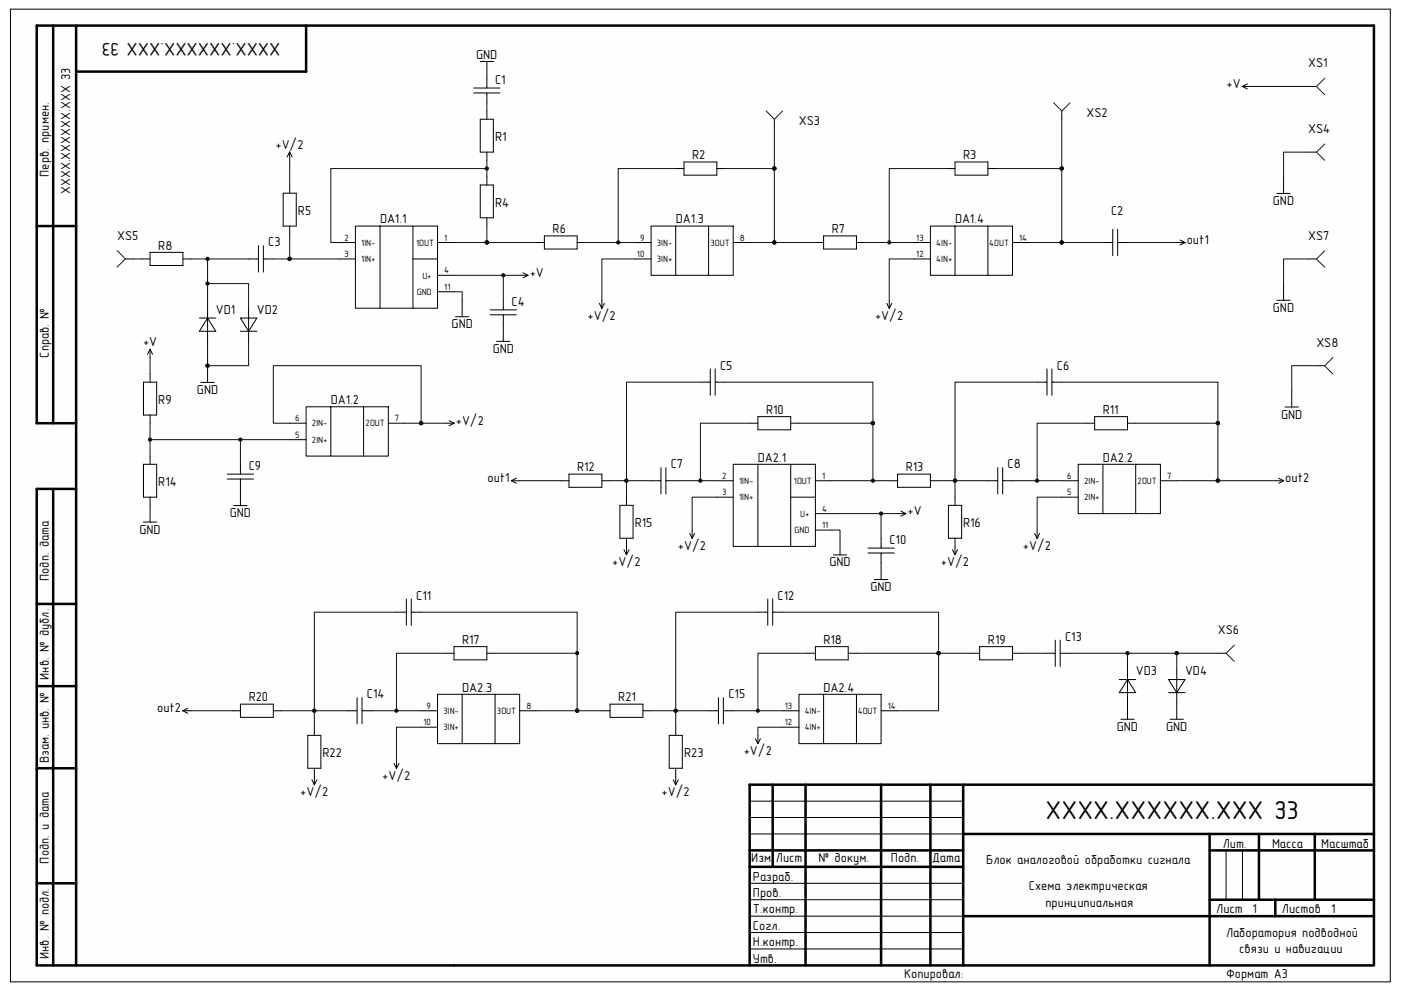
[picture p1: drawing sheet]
<svg xmlns="http://www.w3.org/2000/svg" width="420mm" height="297mm" viewBox="0 0 420 297" stroke-linecap="round" stroke-linejoin="round" font-family="sans-serif">
<path d="M3.1 2.8h413.7v291.4h-413.7z" fill="#fefefe"/>
<g fill="none" stroke="#000" stroke-width=".75">
<path d="M15.9 7.7v119.1M22.8 7.7v281.6h201.9M91.8 7.7v13.8h-69M11 67.8h11.8M22.8 126.8h-11.8v-119.1h400.9v227.5M15.9 146.5v142.8M22.8 146.5h-11.8v142.8h11.8M11 181h11.8M11 205.6h11.8M11 230.2h11.8M231.6 235.2v24.6M241.5 235.2v54.1"/>
<path d="M264.1 235.2v54.1M278.9 235.2v54.1M288.8 235.2h123.1v54.1h-123.1zM288.8 235.2h-64.1v54.1h64.1M224.7 254.9h64.1M224.7 259.8h64.1M288.8 249.9h123.1M362.6 249.9v39.4M362.6 254.9h49.3M377.4 249.9v19.7M394.2 249.9v19.7M11 264.7h11.8"/>
<path d="M288.8 274.6h123.1M362.6 269.6h49.3M382.3 269.6v5"/>
</g>
<g fill="none" stroke="#000" stroke-width=".3">
<path d="M3.1 2.7h413.7v291.6h-413.7zM144 18.4h4M146 18.4v8M142 26.4h7.9M142 27.9h7.9M144 35.7h3.9v9.9h-3.9zM146 27.9v2.9M146 33.3v2.4M232.1 35.7v2.5M318.3 33.3v2.4M372.4 25.9h2.5M372.4 25.9l1.5 .8"/>
<path d="M373.9 25.2l-1.5 .7M392.2 25.9h2.5M84.9 57.9h3.9v9.9h-3.9zM86.8 45.5v2.5M86.8 55.4v2.5M86.8 45.5l-.7 1.5M86.8 45.5l.8 1.5M144 55.4h3.9v9.9h-3.9zM146 45.6v2.4M146 53v2.4M202.6 50.5h2.4M205 48.5h9.9v4h-9.9z"/>
<path d="M214.9 50.5h2.5M283.8 50.5h2.5M286.3 48.5h9.9v4h-9.9zM296.2 50.5h2.4M382.8 58h4M384.8 53v5M392.2 45.6h2.5M37.6 77.6h2.5M42.5 77.6h2.5M45 75.6h9.8v4h-9.8zM54.8 77.6h2.5M74.5 77.6h3"/>
<path d="M77.5 73.7v7.8M79 77.6h2.9M79 73.7v7.8M86.8 67.8v2.4M101.6 72.7h5M101.6 77.6h5M106.6 67.8h7.3v24.6h-7.3zM113.9 67.8h9.9M123.8 67.8h7.4v24.6h-7.4zM123.8 77.6h7.4M131.2 72.7h4.9M146 65.3v2.5"/>
<path d="M160.7 72.7h2.5M163.2 70.7h9.8v3.9h-9.8zM173 72.7h2.5M190.3 72.7h4.9M190.3 77.6h4.9M195.2 67.8h7.4v14.7h-7.4zM202.6 67.8h9.8M212.4 67.8h7.4v14.7h-7.4zM219.8 72.7h4.9M244.4 72.7h2.5M246.9 70.7h9.9v3.9h-9.9zM256.8 72.7h2.4"/>
<path d="M274 72.7h4.9M274 77.6h4.9M278.9 67.8h7.4v14.7h-7.4zM286.3 67.8h9.9M296.2 67.8h7.3v14.7h-7.3zM303.5 72.7h5M330.6 72.7h3M333.6 68.7v7.9M335.1 72.7h2.9M335.1 68.7v7.9M352.8 72.7h2.5M353.8 71.9l1.5 .8"/>
<path d="M355.3 72.7l-1.5 .7M392.2 77.6h2.5M59.8 95.3h4.9M62.2 92.4v9.8M62.2 95.3l2.5 4h-4.9zM72.1 95.3h4.9l-2.5 4zM72.1 99.3h4.9M74.5 92.4v9.8M113.9 92.4h9.9M131.2 82.5h4.9M131.2 87.4h4.9M136.5 94.9h4.1"/>
<path d="M138.6 89.9v5M146.9 92.9h7.9M146.9 94.3h7.9M150.9 89.9v3M150.9 94.3v8M155.8 82.5h2.5M156.8 81.8l1.5 .7M158.3 82.5l-1.5 .8M179.7 90.9l.7 1.5M180.4 89.9v2.5M181.2 90.9l-.8 1.5M202.6 82.5h9.8"/>
<path d="M265.8 90.9l.8 1.5M266.6 89.9v2.5M267.3 90.9l-.7 1.5M286.3 82.5h9.9M382.8 90h4M384.8 85v5M43 114.5h4v9.9h-4zM45 104.7v2.5M45 112.1v2.4M45 104.7l-.8 1.5M45 104.7l.7 1.5M60.2 114.6h4"/>
<path d="M62.2 109.6v5M148.9 102.3h4M210 114.5h2.9M212.9 110.6v7.9M214.4 114.5h3M214.4 110.6v7.9M310.9 114.5h3M313.9 110.6v7.9M315.3 114.5h3M315.3 110.6v7.9M387.2 117v5M394.7 109.6h2.4"/>
<path d="M43 139.1h4v9.9h-4zM45 124.4v2.4M45 136.7v2.4M72.1 139.1v3M86.8 126.8h5M86.8 131.8h5M91.8 121.9h7.4v14.8h-7.4zM99.2 121.9h9.8M99.2 136.7h9.8M109 121.9h7.4v14.8h-7.4zM116.4 126.8h4.9M133.6 126.8h2.5"/>
<path d="M134.6 126.1l1.5 .7M136.1 126.8l-1.5 .8M219.8 139.1h7.4v24.7h-7.4zM224.7 126.8h2.5M227.2 139.1h9.8M227.2 124.9h9.8v3.9h-9.8zM237 139.1h7.4v24.7h-7.4zM237 126.8h2.5M323.2 139.1h7.4v14.8h-7.4zM325.7 126.8h2.5M328.2 124.9h9.8v3.9h-9.8zM330.6 139.1h9.9"/>
<path d="M338 126.8h2.5M340.5 139.1h7.4v14.8h-7.4zM385.2 122h4M43 156.5h4M45 149v7.5M68.1 142.1h7.9M68.1 143.6h7.9M70.1 151.5h4M72.1 143.6v7.9M153.3 144.1h2.5M153.3 144.1l1.5 .7M154.8 143.3l-1.5 .8"/>
<path d="M168.1 144.1h2.5M170.6 142.1h9.8v3.9h-9.8zM180.4 144.1h2.5M185.8 151.5h4v9.8h-4zM187.8 149v2.5M195.2 144.1h2.9M198.1 140.1v7.9M199.6 144.1h3M199.6 140.1v7.9M206.7 159.9l.8 1.5M207.5 158.9v2.5M208.2 159.9l-.7 1.5"/>
<path d="M214.9 149h4.9M214.9 144.1h4.9M237 149h7.4M244.4 144.1h5M244.4 153.9h5M244.4 158.9h5M266.6 144.1h2.5M269.1 142.1h9.8v3.9h-9.8zM269.1 153.9h2.5M270.1 153.2l1.5 .7M271.6 153.9l-1.5 .8M278.9 144.1h2.5"/>
<path d="M284.3 151.5h4v9.8h-4zM286.3 149v2.5M296.2 144.1h2.9M299.1 140.1v7.9M300.6 144.1h2.9M300.6 140.1v7.9M310.2 159.9l.7 1.5M310.9 158.9v2.5M311.7 159.9l-.8 1.5M318.3 149h4.9M318.3 144.1h4.9M330.6 153.9h9.9"/>
<path d="M347.9 144.1h4.9M382.3 144.1h2.5M383.3 143.3l1.5 .8M384.8 144.1l-1.5 .7M121.8 179.5v7.9M123.3 179.5v7.9M187.1 164.8l.7 1.5M187.8 161.3v5M188.6 164.8l-.8 1.5M227.2 163.8h9.8M230.2 179.5v7.9M231.6 179.5v7.9"/>
<path d="M249.8 166.3h4M251.8 161.3v5M260.2 164.3h7.9M260.2 165.7h7.9M262.1 173.7h4M264.1 161.3v3M264.1 165.7v8M285.6 164.8l.7 1.5M286.3 161.3v5M287.1 164.8l-.8 1.5M118.9 183.5h2.9M123.3 183.5h2.9"/>
<path d="M133.6 195.8h2.5M136.1 193.8h9.9v4h-9.9zM146 195.8h2.4M227.2 183.5h3M231.6 183.5h3M242 195.8h2.4M244.4 193.8h9.9v4h-9.9zM254.3 195.8h2.5M291.2 195.8h2.5M293.7 193.8h9.8v4h-9.8zM303.5 195.8h2.5M313.4 195.8h2.9"/>
<path d="M316.3 191.9v7.8M317.8 195.8h3M317.8 191.9v7.8M365.1 195.8h2.5M54.8 213h2.5M54.8 213l1.5 .8M56.3 212.3l-1.5 .7M69.6 213h2.5M72.1 211h9.8v4h-9.8zM81.9 213h2.5M94.2 217.9v2.5M104.1 213h3"/>
<path d="M107.1 209.1v7.8M108.5 213h3M108.5 209.1v7.8M126.2 213h5M126.2 217.9h5M131.2 208.1h7.4v14.8h-7.4zM138.6 208.1h9.8M148.4 208.1h7.4v14.8h-7.4zM155.8 213h4.9M180.4 213h2.5M182.9 211h9.8v4h-9.8zM192.7 213h2.5"/>
<path d="M202.6 217.9v2.5M212.4 213h3M215.4 209.1v7.8M216.9 213h2.9M216.9 209.1v7.8M234.6 213h4.9M234.6 217.9h4.9M239.5 208.1h7.4v14.8h-7.4zM246.9 208.1h9.9M256.8 208.1h7.3v14.8h-7.3zM264.1 213h5M335.5 203.7h5"/>
<path d="M336 215.6h4M338 200.7v14.9M338 203.7l2.5 3.9h-5zM350.3 203.7h5l-2.5 3.9zM350.3 207.6h5M350.8 215.6h4M352.8 200.7v14.9M92.3 220.4h3.9v9.8h-3.9zM93.5 233.7l.7 1.5M94.2 230.2v5M95 233.7l-.8 1.5M118.1 228.8l.8 1.5"/>
<path d="M118.9 227.8v2.5M119.6 228.8l-.7 1.5M138.6 222.9h9.8M200.6 220.4h3.9v9.8h-3.9zM201.8 233.7l.8 1.5M202.6 230.2v5M203.3 233.7l-.7 1.5M226.5 221.4l.7 1.5M227.2 220.4v2.5M228 221.4l-.8 1.5M246.9 222.9h9.9M224.7 249.9h64.1"/>
<path d="M224.7 245h64.1M224.7 240.1h64.1M367.6 254.9v14.7M372.5 254.9v14.7M224.7 279.5h64.1M224.7 274.6h64.1M224.7 269.6h64.1M224.7 264.7h64.1M224.7 284.4h64.1"/>
</g>
<g fill="none" stroke="#0e0e0e" stroke-width=".3">
<path d="M146 30.8v2.5M232.1 38.2v34.5M318.3 35.7v37M374.9 25.9h17.3M86.8 48v7.4M146 50.5h-46.8v22.2h2.4M146 48v5M202.6 50.5h-17.3v22.2M217.4 50.5h14.7M283.8 50.5h-17.2v22.2M298.6 50.5h19.7M392.2 45.6h-7.4v7.4"/>
<path d="M40.1 77.6h2.4M57.3 77.6h17.2M62.2 77.6v14.8M81.9 77.6h19.7M86.8 70.2v7.4M136.1 72.7h24.6M146 67.8v4.9M175.5 72.7h14.8M190.3 77.6h-9.9v12.3M224.7 72.7h19.7M259.2 72.7h14.8M274 77.6h-7.4v12.3"/>
<path d="M308.5 72.7h22.1M338 72.7h14.8M392.2 77.6h-7.4v7.4M62.2 85h12.3v7.4M136.1 87.4h2.5v2.5M136.1 82.5h19.7M150.9 82.5v7.4M45 107.2v4.9M62.2 102.2v7.4h12.3v-7.4M210 114.5h-22.2v34.5M217.4 114.5h44.3v12.3M310.9 114.5h-24.6v34.5"/>
<path d="M318.3 114.5h46.8v12.3M394.7 109.6h-7.5v7.4M45 126.8v9.9M45 131.8h41.8M72.1 131.8v7.3M86.8 126.8h-4.9v-17.2h44.3v17.2M121.3 126.8h12.3M224.7 126.8h-14.7v17.3M239.5 126.8h22.2M261.7 126.8v17.3M325.7 126.8h-14.8v17.3M340.5 126.8h24.6"/>
<path d="M365.1 126.8v17.3M155.8 144.1h12.3M182.9 144.1h12.3M202.6 144.1h12.3M214.9 149h-7.4v9.9M249.4 158.9h2.4v2.4M249.4 144.1h17.2M249.4 153.9h19.7M264.1 153.9v7.4M281.4 144.1h14.8M303.5 144.1h14.8M318.3 149h-7.4v9.9"/>
<path d="M352.8 144.1h29.5M118.9 183.5h-24.7v34.4M126.2 183.5h46.8v29.5M133.6 195.8h-14.7v17.2M148.4 195.8h24.6M227.2 183.5h-24.6v34.4M234.6 183.5h46.8v29.5h-12.3M242 195.8h-14.8v17.2M256.8 195.8h34.4M306 195.8h7.4M320.8 195.8h32M338 195.8v4.9"/>
<path d="M365.1 195.8h-12.3v4.9M57.3 213h12.3M84.4 213h19.7M111.5 213h14.7M126.2 217.9h-7.3v9.9M160.7 213h19.7M195.2 213h17.2M219.8 213h14.8M234.6 217.9h-7.4v2.5"/>
</g>
<g fill="#0e0e0e" stroke="#0e0e0e" stroke-width=".3">
<circle cx="45" cy="131.7" r=".48"/>
<circle cx="72.1" cy="131.7" r=".48"/>
<circle cx="126.2" cy="126.8" r=".48"/>
<circle cx="145.9" cy="50.5" r=".48"/>
<circle cx="150.9" cy="82.5" r=".48"/>
<circle cx="145.9" cy="72.7" r=".48"/>
<circle cx="185.3" cy="72.7" r=".48"/>
<circle cx="232.1" cy="72.7" r=".48"/>
<circle cx="266.6" cy="72.7" r=".48"/>
<circle cx="187.8" cy="144" r=".47"/>
<circle cx="210" cy="144" r=".48"/>
<circle cx="286.3" cy="144" r=".48"/>
<circle cx="261.7" cy="126.8" r=".48"/>
<circle cx="261.7" cy="144" r=".48"/>
<circle cx="310.9" cy="144" r=".48"/>
<circle cx="365.1" cy="126.8" r=".48"/>
<circle cx="94.2" cy="213" r=".47"/>
<circle cx="118.8" cy="213" r=".48"/>
<circle cx="202.6" cy="213" r=".48"/>
<circle cx="227.2" cy="213" r=".48"/>
<circle cx="281.4" cy="195.8" r=".48"/>
<circle cx="173" cy="195.8" r=".48"/>
<circle cx="173" cy="213" r=".48"/>
<circle cx="264.1" cy="153.9" r=".48"/>
<circle cx="318.3" cy="72.7" r=".47"/>
<circle cx="365.1" cy="144" r=".48"/>
<circle cx="318.3" cy="50.5" r=".48"/>
<circle cx="232.1" cy="50.5" r=".48"/>
<circle cx="86.8" cy="77.6" r=".48"/>
<circle cx="62.2" cy="77.6" r=".48"/>
<circle cx="62.2" cy="109.6" r=".48"/>
<circle cx="62.2" cy="85" r=".48"/>
<circle cx="338" cy="195.8" r=".48"/>
<circle cx="352.8" cy="195.8" r=".48"/>
</g>
<path d="M229.7 33.2l2.4 2.5 2.5-2.4M315.8 30.8l2.5 2.4M320.8 30.8l-2.5 2.5M397.2 23.4l-2.5 2.5 2.4 2.5M397.2 43.1l-2.5 2.5 2.4 2.4M35.2 75.1l2.4 2.5M37.6 77.6l-2.5 2.5M397.2 75.1l-2.5 2.5 2.4 2.5M397.1 109.6l2.5 2.5M399.6 107.2l-2.4 2.4M367.6 195.8l2.4 2.4M370.1 193.3l-2.5 2.5" fill="none" stroke="#1c1c1c" stroke-width=".3"/>
<text font-size="7.8" x="313.4" y="245.4">XXXX.ХХХХХХ.ХХХ З3</text>
<text font-size="5.5" x="84.1" y="12.7" transform="rotate(-180 84.1 12.7)">XXXX.ХХХХХХ.ХХХ З3</text>
<g font-size="3.9">
<text x="142.7" y="17.7">GND</text>
<text x="392.2" y="20.2">XS1</text>
<text x="148.4" y="25.1">C1</text>
<text x="367.7" y="26.4">+V</text>
<text x="325.7" y="35">XS2</text>
<text x="239.5" y="37.4">XS3</text>
<text x="392.2" y="39.9">XS4</text>
<text x="82.6" y="44.7">+V/2</text>
<text x="148.4" y="42.3">R1</text>
<text x="207.5" y="47.8">R2</text>
<text x="288.8" y="47.8">R3</text>
<text x="14.6" y="53" transform="rotate(-90 14.6 53)">Перв. примен.</text>
<text x="21" y="58.2" transform="rotate(-90 21 58.2)">XXXX.ХХХХХХ.ХХХ З3</text>
<text x="89.3" y="64.5">R5</text>
<text x="148.4" y="62">R4</text>
<text x="333.1" y="64.5">C2</text>
<text x="381.6" y="61.4">GND</text>
<text x="35.1" y="71.9">XS5</text>
<text x="113.9" y="67">DA1.1</text>
<text x="165.7" y="69.9">R6</text>
<text x="202.6" y="67">DA1.3</text>
<text x="249.4" y="69.9">R7</text>
<text x="286.3" y="67">DA1.4</text>
<text x="392.2" y="71.9">XS7</text>
<text x="47.5" y="74.8">R8</text>
<text x="80.4" y="73.8">C3</text>
<text x="355.8" y="73.2">out1</text>
<text x="158.8" y="83">+V</text>
<text x="64.7" y="94">VD1</text>
<text x="77" y="94">VD2</text>
<text x="153.3" y="91.6">C4</text>
<text x="176.2" y="95.9">+V/2</text>
<text x="262.3" y="95.9">+V/2</text>
<text x="381.6" y="93.4">GND</text>
<text x="135.4" y="98.4">GND</text>
<text x="14.6" y="107.1" transform="rotate(-90 14.6 107.1)">Справ. №</text>
<text x="42.9" y="103.8">+V</text>
<text x="147.7" y="105.7">GND</text>
<text x="394.6" y="103.9">XS8</text>
<text x="215.9" y="110.8">C5</text>
<text x="316.8" y="110.8">C6</text>
<text x="59.1" y="118.1">GND</text>
<text x="47.5" y="121.1">R9</text>
<text x="99.1" y="121.1">DA1.2</text>
<text x="229.7" y="124.1">R10</text>
<text x="330.6" y="124.1">R11</text>
<text x="384.1" y="125.4">GND</text>
<text x="136.7" y="127.3">+V/2</text>
<text x="74.6" y="140.8">C9</text>
<text x="173" y="141.3">R12</text>
<text x="201.1" y="140.3">C7</text>
<text x="227.2" y="138.3">DA2.1</text>
<text x="271.5" y="141.3">R13</text>
<text x="302.1" y="140.3">C8</text>
<text x="330.6" y="138.3">DA2.2</text>
<text x="47.5" y="145.8">R14</text>
<text x="146.1" y="144.5">out1</text>
<text x="385.3" y="144.5">out2</text>
<text x="68.9" y="155">GND</text>
<text x="272.1" y="154.4">+V</text>
<text x="41.8" y="159.9">GND</text>
<text x="190.3" y="158">R15</text>
<text x="288.8" y="158">R16</text>
<text x="203.2" y="164.8">+V/2</text>
<text x="266.6" y="163">C10</text>
<text x="306.7" y="164.8">+V/2</text>
<text x="183.6" y="169.7">+V/2</text>
<text x="248.6" y="169.8">GND</text>
<text x="282.1" y="169.7">+V/2</text>
<text x="14.6" y="174.1" transform="rotate(-90 14.6 174.1)">Подп. дата</text>
<text x="124.8" y="179.7">C11</text>
<text x="233.1" y="179.7">C12</text>
<text x="260.9" y="177.2">GND</text>
<text x="365.1" y="190.1">XS6</text>
<text x="138.6" y="193">R17</text>
<text x="246.9" y="193">R18</text>
<text x="296.2" y="193">R19</text>
<text x="319.3" y="192">C13</text>
<text x="14.6" y="203.7" transform="rotate(-90 14.6 203.7)">Инв. № дубл.</text>
<text x="340.5" y="202.4">VD3</text>
<text x="355.3" y="202.4">VD4</text>
<text x="110" y="209.3">C14</text>
<text x="138.6" y="207.3">DA2.3</text>
<text x="218.4" y="209.3">C15</text>
<text x="246.9" y="207.3">DA2.4</text>
<text x="47.1" y="213.5">out2</text>
<text x="74.6" y="210.2">R20</text>
<text x="185.3" y="210.2">R21</text>
<text x="334.8" y="219">GND</text>
<text x="349.6" y="219">GND</text>
<text x="96.7" y="227">R22</text>
<text x="205.1" y="227">R23</text>
<text x="223" y="226.4">+V/2</text>
<text x="14.6" y="228.8" transform="rotate(-90 14.6 228.8)">Взам. инв. №</text>
<text x="114.6" y="233.7">+V/2</text>
<text x="90" y="238.7">+V/2</text>
<text x="198.3" y="238.7">+V/2</text>
<text x="366.6" y="254.1">Лит.</text>
<text x="381.3" y="254.1">Масса</text>
<text x="396.1" y="254.1">Масштаб</text>
<text x="14.6" y="258.8" transform="rotate(-90 14.6 258.8)">Подп. и дата</text>
<text x="225.2" y="258.5">Изм</text>
<text x="225.7" y="263.9">Разраб.</text>
<text x="232.6" y="258.5">Лист</text>
<text x="245.4" y="258.5">№ докум.</text>
<text x="267.1" y="258.5">Подп.</text>
<text x="279.4" y="258.5">Дата</text>
<text x="295.7" y="259">Блок аналоговой обработки сигнала</text>
<text x="225.7" y="268.9">Пров.</text>
<text x="308.4" y="266.9">Схема электрическая</text>
<text x="225.7" y="273.8">Т.контр.</text>
<text x="313.4" y="271.8">принципиальная</text>
<text x="364.6" y="273.8">Лист</text>
<text x="375.5" y="273.8">1</text>
<text x="384.3" y="273.8">Листов</text>
<text x="399.1" y="273.8">1</text>
<text x="225.7" y="278.7">Согл.</text>
<text x="367.5" y="280.7">Лаборатория подводной</text>
<text x="14.6" y="287.4" transform="rotate(-90 14.6 287.4)">Инв. № подл.</text>
<text x="225.7" y="283.6">Н.контр.</text>
<text x="371.5" y="285.6">связи и навигации</text>
<text x="225.7" y="288.5">Утв.</text>
<text x="271" y="293">Копировал:</text>
<text x="367.5" y="293">Формат А3</text>
</g>
<g font-size="2.8">
<text x="103.3" y="72.1">2</text>
<text x="103.3" y="77">3</text>
<text x="108.3" y="73.6">1IN-</text>
<text x="124.8" y="73.6">1OUT</text>
<text x="133.2" y="72.1">1</text>
<text x="190.9" y="77">10</text>
<text x="191.9" y="72.1">9</text>
<text x="196.9" y="73.6">3IN-</text>
<text x="213" y="73.6">3OUT</text>
<text x="221.8" y="72.1">8</text>
<text x="274.7" y="72.1">13</text>
<text x="274.7" y="77">12</text>
<text x="280.7" y="73.6">4IN-</text>
<text x="296.6" y="73.6">4OUT</text>
<text x="305.5" y="72.1">14</text>
<text x="108.3" y="78.5">1IN+</text>
<text x="126.6" y="83.5">U+</text>
<text x="133.2" y="82">4</text>
<text x="196.9" y="78.5">3IN+</text>
<text x="280.7" y="78.5">4IN+</text>
<text x="124.9" y="88.4">GND</text>
<text x="133.2" y="86.9">11</text>
<text x="88.5" y="126.3">6</text>
<text x="88.5" y="131.2">5</text>
<text x="93.5" y="127.8">2IN-</text>
<text x="109.6" y="127.8">2OUT</text>
<text x="118.4" y="126.3">7</text>
<text x="93.5" y="132.7">2IN+</text>
<text x="216.5" y="143.5">2</text>
<text x="246.4" y="143.5">1</text>
<text x="319.9" y="143.5">6</text>
<text x="349.9" y="143.5">7</text>
<text x="216.5" y="148.4">3</text>
<text x="221.6" y="145">1IN-</text>
<text x="221.6" y="149.9">1IN+</text>
<text x="238" y="145">1OUT</text>
<text x="319.9" y="148.4">5</text>
<text x="325" y="145">2IN-</text>
<text x="325" y="149.9">2IN+</text>
<text x="341.1" y="145">2OUT</text>
<text x="239.9" y="154.9">U+</text>
<text x="246.4" y="153.4">4</text>
<text x="238.2" y="159.8">GND</text>
<text x="246.4" y="158.3">11</text>
<text x="127.9" y="212.5">9</text>
<text x="132.9" y="214">3IN-</text>
<text x="149" y="214">3OUT</text>
<text x="157.8" y="212.5">8</text>
<text x="235.3" y="212.5">13</text>
<text x="241.3" y="214">4IN-</text>
<text x="257.1" y="214">4OUT</text>
<text x="266.2" y="212.5">14</text>
<text x="126.9" y="217.4">10</text>
<text x="132.9" y="218.9">3IN+</text>
<text x="235.3" y="217.4">12</text>
<text x="241.3" y="218.9">4IN+</text>
</g>
</svg>
